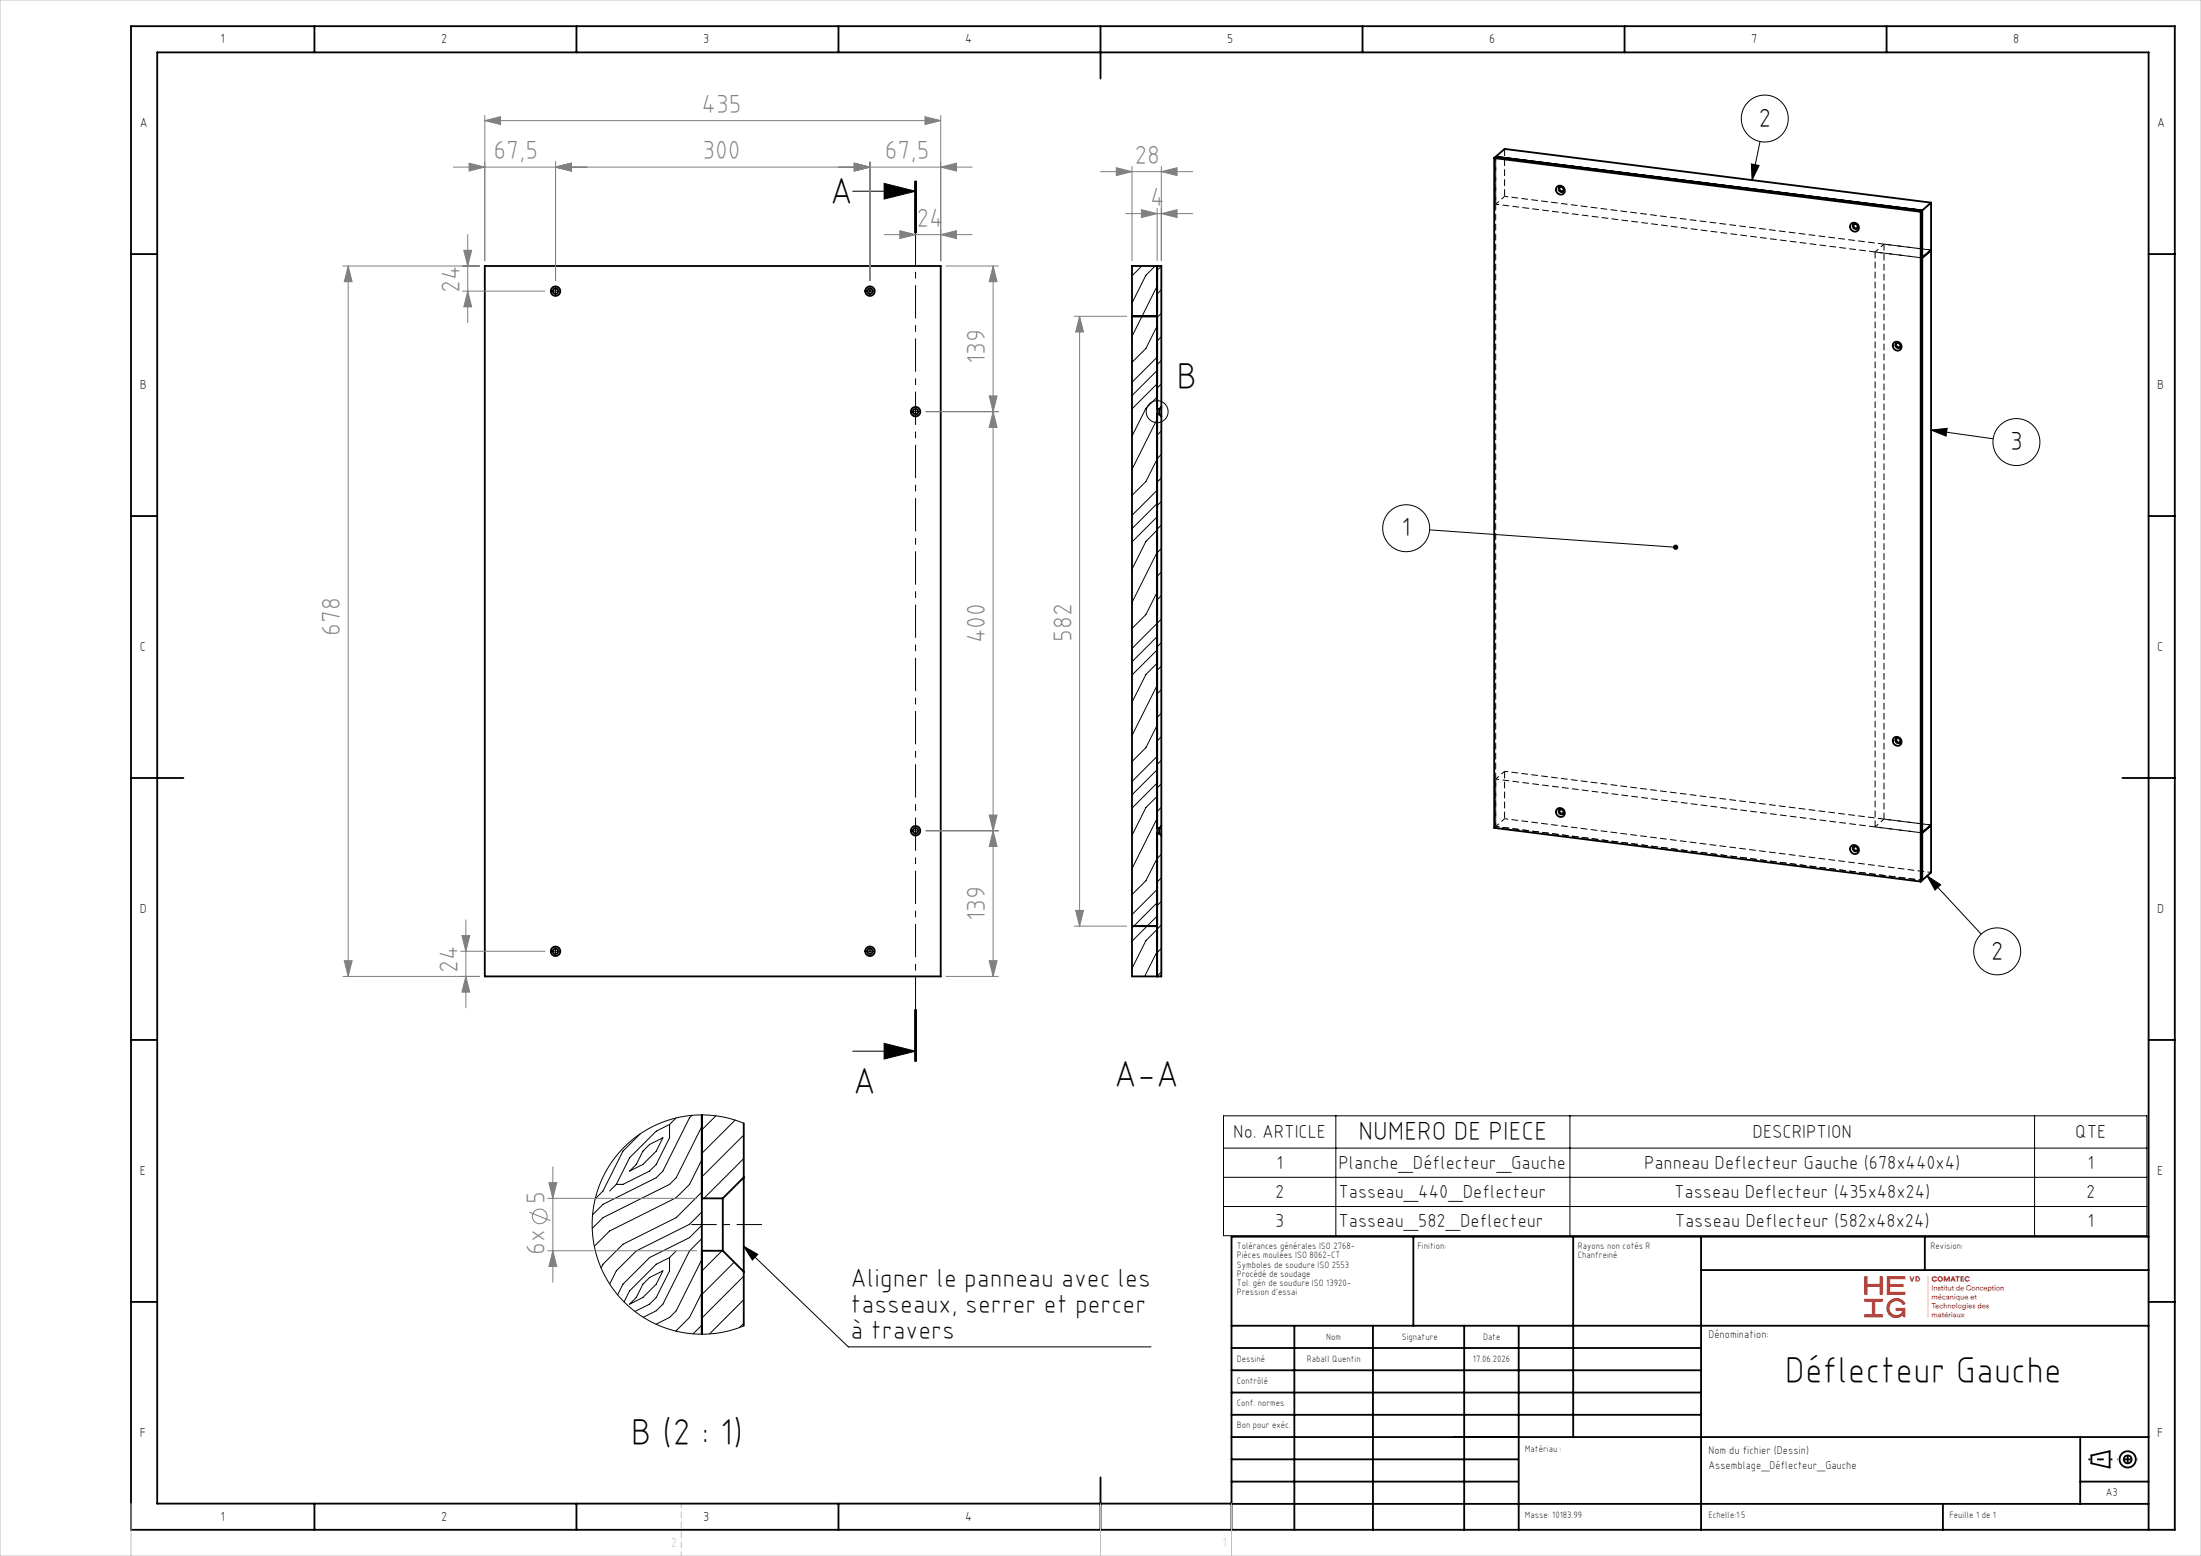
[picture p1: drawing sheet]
<svg xmlns="http://www.w3.org/2000/svg" width="420mm" height="297mm" viewBox="0 0 420 297" stroke-linecap="round" stroke-linejoin="round" font-family="sans-serif">
<g fill="none" stroke="#000" stroke-width=".35">
<path d="M25 5h390v287h-390zM60 5v5M110 5v5M160 5v5M210 5v10M260 5v5M310 5v5M360 5v5M285.1 30.2l2-1.8 81.4 10.3M285.1 30.2l81.4 10.2M285.1 30.2v127.8l81.4 10.3M285.4 29.9l81.4 10.3v127.8"/>
<path d="M297.2 35.6a.86 .86 0 0 1 1.3 .4 .86 .86 0 0 1-.8 1.1 .92 .92 0 0 1-.5-1.5zM297.6 35.7a.52 .52 0 0 0 .1 .6 .52 .52 0 0 0 .6 .2M368.5 38.7v127.8l-2 1.8M368.5 38.7l-2 1.7M25 48.5h5M92.5 50.8h87v135.6h-87zM220.8 50.8v135.6M353.3 42.7a.86 .86 0 0 1 1.3 .3 .86 .86 0 0 1-.7 1.2 .92 .92 0 0 1-.6-1.5zM353.8 42.8a.52 .52 0 0 0 0 .6 .52 .52 0 0 0 .6 .1M366.5 40.4v127.9M368.5 47.7l-1.7 1.5M410 48.5h5"/>
<path d="M216 60.4h4.8M220.8 79.1h.4M220.8 78.1h.4M221.2 78.1v1M221.2 79.1l.4 .4M221.6 77.7v1.8M221.6 77.7v-26.9h-5.6v135.6h5.6v-26.9M221.6 77.7l-.4 .4M221.6 79.5v78.2M361.4 65.4a.86 .86 0 0 1 1.4 .4 .86 .86 0 0 1-.8 1.1 .92 .92 0 0 1-.6-1.5zM361.9 65.5a.52 .52 0 0 0 .1 .6 .52 .52 0 0 0 .6 .2M25 98.5h5"/>
<path d="M410 98.5h5M25 148.5h10M220.8 158.1h.4M220.8 159.1h.4M221.2 158.1v1M221.2 159.1l.4 .4M221.6 157.7v1.8M221.6 157.7l-.4 .4M297.2 154.4a.86 .86 0 0 1 1.3 .4 .86 .86 0 0 1-.8 1.1 .92 .92 0 0 1-.5-1.5zM297.6 154.5a.52 .52 0 0 0 .1 .6 .52 .52 0 0 0 .6 .2M361.4 140.8a.86 .86 0 0 1 1.4 .4 .86 .86 0 0 1-.8 1.1 .92 .92 0 0 1-.6-1.5zM361.9 140.9a.52 .52 0 0 0 .1 .6 .52 .52 0 0 0 .6 .2"/>
<path d="M368.5 157.5l-1.7 1.5M405 148.5h10M216 176.8h4.8M353.3 161.5a.86 .86 0 0 1 1.3 .3 .86 .86 0 0 1-.7 1.2 .92 .92 0 0 1-.6-1.5zM353.8 161.6a.52 .52 0 0 0 0 .6 .52 .52 0 0 0 .6 .1M25 198.5h5M410 198.5h5M133.9 212.8v41.9M141.9 214.4v10.3M133.9 238.7h4M133.9 228.7h4M137.9 228.7v10"/>
<path d="M137.9 238.7l4 4M141.9 224.7v18M141.9 224.7l-4 4M269.7 236.1v17M300.2 236.1v38.2M324.6 236.1v55.9M367.3 236.1v6.3M410 236.1h-175v55.9M25 248.5h5M141.9 242.7v10.4M235 253.1h175M235 257.3h89.6"/>
<path d="M247 253.1v38.9M262 253.1v38.9M279.4 253.1v38.9M289.8 253.1v38.9M324.6 242.4h85.4M410 248.5h5M235 270.1h89.6M235 265.8h89.6M235 261.6h89.6M235 278.6h54.6M235 274.3h175M397 274.3v12.8"/>
<path d="M399.1 277.8l3.5-.8v3.1l-3.5-.8zM60 287v5M110 287v5M160 287v5M210 282v10M235 287.1h175M235 287h-205v-277h380v282M235 282.8h54.6M370.8 287.1v4.9M397 282.8h13"/>
<circle cx="297.9" cy="36.2" r=".47"/>
<circle cx="106" cy="55.6" r=".9"/>
<circle cx="106" cy="55.6" r=".5"/>
<circle cx="166" cy="55.6" r=".5"/>
<circle cx="166" cy="55.6" r=".9"/>
<circle cx="354" cy="43.3" r=".47"/>
<circle cx="174.7" cy="78.6" r=".5"/>
<circle cx="174.7" cy="78.6" r=".9"/>
<circle cx="362.2" cy="66" r=".47"/>
<circle cx="174.7" cy="158.6" r=".9"/>
<circle cx="174.7" cy="158.6" r=".5"/>
<circle cx="297.9" cy="155" r=".47"/>
<circle cx="362.2" cy="141.4" r=".47"/>
<circle cx="354" cy="162.1" r=".47"/>
<circle cx="106" cy="181.6" r=".9"/>
<circle cx="106" cy="181.6" r=".5"/>
<circle cx="166" cy="181.6" r=".5"/>
<circle cx="166" cy="181.6" r=".9"/>
<circle cx="406" cy="278.6" r=".75"/>
<circle cx="406" cy="278.6" r="1.55"/>
</g>
<path d="M285.4 29.9v9.1M287.1 28.4v9.1M366.8 49.2l-9-1.1M368.5 47.7l-9-1.1M285.4 148.7v9.1M287.1 147.2v9.1M357.8 157.8l9 1.2M359.5 156.3l9 1.2" fill="none" stroke="#000" stroke-width=".19" stroke-dasharray="1.3 .6" stroke-dashoffset="-.1" stroke-linecap="butt"/>
<path d="M357.8 48.1v109.7M359.5 46.6v109.7" fill="none" stroke="#000" stroke-width=".19" stroke-dasharray="1.3 .6" stroke-dashoffset=".1" stroke-linecap="butt"/>
<path d="M285.4 39l1.7-1.5M285.4 29.9v127.9M357.8 48.1l1.7-1.5M285.4 148.7l1.7-1.5M285.4 157.8l1.7-1.5M357.8 157.8l1.7-1.5" fill="none" stroke="#000" stroke-width=".19" stroke-dasharray="1.3 .6" stroke-dashoffset=".5" stroke-linecap="butt"/>
<path d="M285.4 39l81.4 10.2M287.1 37.5l81.4 10.2M298.5 36.1a.5 .5 0 0 0-.3-.5 .5 .5 0 0 0-.6 .1M354.6 43.2a.5 .5 0 0 0-.3-.5 .5 .5 0 0 0-.5 .1M362.8 65.9a.5 .5 0 0 0-.3-.5 .5 .5 0 0 0-.6 .1M285.4 157.8l81.4 10.2M287.1 156.3l81.4 10.2M298.5 154.9a.5 .5 0 0 0-.3-.5 .5 .5 0 0 0-.6 .1M362.8 141.3a.5 .5 0 0 0-.3-.5 .5 .5 0 0 0-.6 .1M366.8 159l-81.4-10.3M368.5 157.5l-81.4-10.3M354.6 162a.5 .5 0 0 0-.3-.5 .5 .5 0 0 0-.5 .1" fill="none" stroke="#000" stroke-width=".19" stroke-dasharray="1.3 .6" stroke-dashoffset=".6" stroke-linecap="butt"/>
<g fill="none" stroke="#000" stroke-width=".19" stroke-dasharray="1.3 .6" stroke-linecap="butt">
<path d="M297.7 35.7l-.1 .1M298.2 36.5l.2-.1M298.3 36.5l.2-.4M353.8 42.7l-.1 .2M354.4 43.6l.1-.1M354.4 43.5l.2-.3M362 65.4l-.2 .2M362.5 66.3l.1-.1M362.6 66.3l.2-.4M285.1 158l.3-.2M297.7 154.5l-.1 .1M298.2 155.3l.2-.1"/>
<path d="M298.3 155.3l.2-.4M362 140.9l-.2 .1M362.5 141.7l.1-.1M362.6 141.7l.2-.4M353.8 161.5l-.1 .2M354.4 162.4l.1-.1M354.4 162.3l.2-.3"/>
</g>
<g fill="none" stroke="#000" stroke-width=".19">
<path d="M162.7 36.5h12M168.7 35l6 1.5-6 1.5zM174.5 34.5v10M174.7 34.5v10M174.9 34.5v10M334.2 31.3l1.5 .3-1.4 2.8zM335.9 27l-1.6 7.4M105.5 55.6h1M106 55.1v1M165.5 55.6h1M166 55.1v1M217.9 50.8l-1.9 1.9"/>
<path d="M220.4 50.8l-1.7 1.7-2.7 5.4M220.8 54.6l-4.8 9.6M221.6 50.8l-.8 .8M221.6 55.3l-.8 .8M221.6 59.8l-.8 .8M174.2 78.6h1M174.7 78.1v1M220.8 70.7l-4.8 4.8M220.8 75.8l-2.1 2.1-2.7 5.4M220.8 68.2l-4.8 4.8M220.8 62.2l-2.1 4.3-2.7 2.7M220.8 73.3l-4.8 4.8"/>
<path d="M221.6 64.3l-.8 .8M221.6 68.8l-.8 .8M221.6 73.3l-.8 .8M220.8 96.1l-4.8 4.8M220.8 93.6l-4.8 4.8M220.8 87.6l-2.1 4.3-2.7 2.7M220.8 98.7l-4.8 4.8M220.8 80l-4.8 9.6M221.6 82.3l-.8 .8M221.6 86.7l-.8 .8M221.6 91.2l-.8 .8M221.6 95.7l-.8 .8"/>
<path d="M368.5 82.1l3.1-.3-.2 1.4zM368.5 82.1l11.8 1.7M220.8 101.2l-2.1 2.1-2.7 5.4M220.8 113l-2.1 4.3-2.7 2.7M220.8 105.4l-4.8 9.6M221.6 100.2l-.8 .8M221.6 104.7l-.8 .8M221.6 109.2l-.8 .8M221.6 113.7l-.8 .8M221.6 118.2l-5.6 5.6M272.8 101.1l47 3.4M220.8 121.5l-4.8 4.8"/>
<path d="M220.8 126.6l-2.1 2.1-2.7 5.4M220.8 138.4l-2.1 4.3-2.7 2.7M220.8 124.1l-4.8 4.8M220.8 130.8l-4.8 9.6M221.6 122.7l-.8 .8M221.6 127.2l-.8 .8M221.6 131.6l-.8 .8M221.6 136.1l-.8 .8M174.2 158.6h1M174.7 158.1v1M220.8 146.9l-4.8 4.8M220.8 152l-2.1 2.1-2.7 5.4"/>
<path d="M220.8 144.4l-4.8 4.8M220.8 149.5l-4.8 4.8M220.8 156.2l-4.8 9.6M221.1 159.1l-.3 .3M221.6 140.6l-.8 .8M221.6 145.1l-.8 .8M221.6 149.6l-.8 .8M221.6 154.1l-.8 .8M220.8 172.3l-4.8 4.8M220.8 174.9l-4.8 4.8M220.8 169.8l-4.8 4.8M220.8 163.8l-2.1 4.3-2.7 2.7"/>
<path d="M221.6 163.1l-.8 .8M221.6 167.6l-.8 .8M221.6 172.1l-.8 .8M221.6 176.5l-2.9 3-2.7 5.4M367.7 167.2l2.6 1.7-1.1 1zM367.7 167.2l10.4 11.1M105.5 181.6h1M106 181.1v1M165.5 181.6h1M166 181.1v1M168.7 199.1l6 1.5-6 1.5zM174.5 192.6v10"/>
<path d="M174.7 192.6v10M174.9 192.6v10zM220.8 181.6l-2.4 4.8M221.6 181l-.8 .8M221.6 185.5l-.8 .8M122.2 216.4l-3.3 3.3-3.8 7.6-1.5 1.5M124 218.4l2.5-1.2-1.3 2.5-2.5 2.6-2.6 1.2 1.3-1.2 1.3-2.6zM127.8 214.6v2.6l-2.6 5.1-1.2 1.2-5.1 2.6h-1.3M127.8 214.6l-2.6 1.3-5.1 5.1-2.5 5.1M129 213.4l-1.2 1.2M132 212.9l-.4 .5-5.1 10.1-1.3 1.3-10.1 5.1-2 2M133.9 215l-4.9 9.8-1.2 1.3-12.7 6.3-2.1 2.1"/>
<path d="M136.6 213l-2.7 2.7M140.3 213.8l-6.4 6.4M141.9 214.4l-2.4-.8-2.5-.6-2.6-.2-2.5 .1-2.5 .4-2.5 .7-2.4 1-2.2 1.3-2 1.5-1.8 1.8-1.7 2.1-1.3 2.2-1.1 2.3-.8 2.5-.5 2.5-.1 2.6 .2 2.6 .4 2.5 .8 2.5 1.1 2.3 1.4 2.1 1.6 2 1.8 1.8 2 1.6 2.3 1.3 2.3 .9 2.4 .8 2.6 .4 2.5 .1 2.5-.3 2.6-.5 2.4-.8M141.9 216.6l-8 8M162.7 200.6h12M233.5 213h176.2v22.9h-176.2zM233.5 219.1h176.2M254.9 213v22.9M299.6 213v22.9M388.2 213v22.9M117.6 226.1l-1.3 1.2M129 238.8l-1.2 1.2"/>
<path d="M133.9 221.4l-2.3 4.7-2.6 2.5-12.7 6.4-2.9 2.9M133.9 233.9l-2.3 2.3-7.6 3.8-5.1 5.1-1 2M133.9 227.5l-4.9 4.9-10.1 5.1-3.8 3.8-.4 .7M133.9 236.4l-2.3 2.4-5.1 10.1-1.3 1.3-2.4 1.2M133.9 231.3l-2.3 2.4-10.2 5.1-3.8 3.8-1.3 2.5M137.8 238.7l-3.9 3.9M141.9 237.9l2.7 1.5-1 1.1zM141.9 221.1l-7.6 7.6M141.9 237.9l20 19.2h57.7M233.5 224.7h176.2M233.5 230.3h176.2M124 243.8l2.5-1.2-1.3 2.5-2.5 2.6-2.6 1.2 1.3-1.2 1.3-2.6z"/>
<path d="M127.8 240v2.6l-2.6 5.1-1.2 1.2-2.8 1.4M127.8 240l-2.6 1.3-5.1 5.1-1 2.1M133.9 246.8l-2.3 4.7-2.7 2.6M133.9 240.4l-4.9 9.8-1.2 1.3-2.6 1.3M133.9 252.9l-1.6 1.7M140.1 240.9l-6.2 6.2M141.9 243.6l-8 8M141.9 248.1l-6.5 6.5M141.9 252.6l-.8 .8"/>
<circle cx="336.8" cy="22.6" r="4.5"/>
<circle cx="220.8" cy="78.6" r="2.09"/>
<circle cx="384.8" cy="84.4" r="4.5"/>
<circle cx="268.3" cy="100.8" r="4.5"/>
<circle cx="381.1" cy="181.6" r="4.5"/>
</g>
<g fill="none" stroke="#808080" stroke-width=".19">
<path d="M86.5 31.9h99M89.5 31.1l3 .8-3 .7zM92.5 23l3-.7v1.5zM92.5 22v27.8M92.5 23h87M106 31.9l3-.8v1.5zM106 30.9v22.7M163 31.1l3 .8-3 .7zM166 30.9v22.7M176.5 22.3l3 .7-3 .8zM179.5 31.9l3-.8v1.5zM179.5 22v27.8"/>
<path d="M210 32.8h17.6M213 32l3 .8-3 .7zM216 31.8v18M220.8 39.8v10M221.6 32.8l3-.8v1.5zM221.6 31.8v18M65.4 50.8h26.1M66.4 50.8l.8 3h-1.5zM66.4 50.8v135.6M88.3 55.6h15.7M88.5 47.8h1.5l-.7 3zM89.3 55.6l.7 3h-1.5z"/>
<path d="M89.3 44.8v16.8M168.7 44.8h16.8M171.7 44l3 .8-3 .7zM179.5 44.8l3-.8v1.5zM180.5 50.8h10M189.5 50.8l.8 3h-1.5zM189.5 50.8v135.6M214.8 40.8h12.8M217.8 40l3 .8-3 .7zM221.6 40.8l3-.8v1.5zM176.7 78.6h13.8M188.8 75.6h1.5l-.8 3z"/>
<path d="M189.5 78.6l.8 3h-1.5zM205 60.4h10M206 60.4l.8 3h-1.5zM206 60.4v116.4M176.7 158.6h13.8M188.8 155.6h1.5l-.8 3zM189.5 158.6l.8 3h-1.5zM88.1 178.6h1.5l-.7 3zM88.9 175.6v16.8M205 176.8h10M205.3 173.8h1.5l-.8 3zM65.4 186.4h26.1"/>
<path d="M65.7 183.4h1.5l-.8 3zM87.9 181.6h16.1M88.9 186.4l.7 3h-1.5zM180.5 186.4h10M188.8 183.4h1.5l-.8 3zM101 231.4l4 1.6M104.5 228.7h28.4M104.5 238.7h28.4M104.7 225.7h1.5l-.7 3zM105.5 238.7l.7 3h-1.5zM105.5 222.7v22"/>
<circle cx="103" cy="232.2" r="1.4"/>
</g>
<path d="M131.9 233.7h13.5" fill="none" stroke="#000" stroke-width=".19" stroke-dasharray="30.5 1.3 1.3 1.3" stroke-dashoffset="25.6" stroke-linecap="butt"/>
<g fill="none" stroke="#000" stroke-width=".19" stroke-dasharray="30.5 1.3 1.3 1.3" stroke-linecap="butt">
<path d="M105.5 55.6h-.5M106 55.1v-.5M106 56.1v.5M106.5 55.6h.5M165.5 55.6h-.5M166 55.1v-.5M166 56.1v.5M166.5 55.6h.5M174.2 78.6h-.5M174.7 78.1v-.5M174.7 79.1v.5M175.2 78.6h.5"/>
<path d="M174.2 158.6h-.5M174.7 158.1v-.5M174.7 159.1v.5M175.2 158.6h.5M105.5 181.6h-.5M106 181.1v-.5M106 182.1v.5M106.5 181.6h.5M165.5 181.6h-.5M166 181.1v-.5M166 182.1v.5M166.5 181.6h.5"/>
</g>
<path d="M174.7 34.5v168.1" fill="none" stroke="#000" stroke-width=".19" stroke-dasharray="6.3 1.3 1.3 1.3" stroke-dashoffset=".4" stroke-linecap="butt"/>
<path d="M398.5 278.6h4.6" fill="none" stroke="#000" stroke-width=".35" stroke-dasharray="30.5 1.3 1.3 1.3" stroke-dashoffset="30.1" stroke-linecap="butt"/>
<path d="M406 276.6v3.8" fill="none" stroke="#000" stroke-width=".35" stroke-dasharray="30.5 1.3 1.3 1.3" stroke-dashoffset="30.5" stroke-linecap="butt"/>
<path d="M408 278.6h-4" fill="none" stroke="#000" stroke-width=".35" stroke-dasharray="30.5 1.3 1.3 1.3" stroke-dashoffset="30.4" stroke-linecap="butt"/>
<path d="M130 287v10" fill="none" stroke="#c0c0c0" stroke-width=".19" stroke-dasharray="1.3 .6" stroke-dashoffset=".4" stroke-linecap="butt"/>
<path d="M0 0h420v297h-420zM25 287v10M210 287v10M235 287v10" fill="none" stroke="#c0c0c0" stroke-width=".19"/>
<path d="M168.7 35l6 1.5-6 1.5zM168.7 199.1l6 1.5-6 1.5zM334.2 31.3l1.5 .3-1.4 2.8zM368.5 82.1l3.1-.3-.2 1.4zM367.7 167.2l2.6 1.7-1.1 1zM319.4 104.1a.5 .5 0 0 0 .1 .8 .5 .5 0 0 0 .8-.4h-.5h.5a.5 .5 0 0 0-.3-.5 .5 .5 0 0 0-.6 .1zM141.9 237.9l2.7 1.5-1 1.1z" fill="#000"/>
<g fill="#808080">
<path d="M176.5 22.3l3 .7-3 .8zM92.5 23l3-.7v1.5z"/>
<path d="M106 31.9l3-.8v1.5zM163 31.1l3 .8-3 .7zM89.5 31.1l3 .8-3 .7zM106 31.9l3-.8v1.5zM163 31.1l3 .8-3 .7zM179.5 31.9l3-.8v1.5zM217.8 40l3 .8-3 .7zM221.6 40.8l3-.8v1.5zM213 32l3 .8-3 .7zM221.6 32.8l3-.8v1.5z"/>
<path d="M189.5 50.8l.8 3h-1.5zM188.8 75.6h1.5l-.8 3zM88.5 47.8h1.5l-.7 3zM89.3 55.6l.7 3h-1.5zM189.5 78.6l.8 3h-1.5zM188.8 155.6h1.5l-.8 3zM189.5 158.6l.8 3h-1.5zM188.8 183.4h1.5l-.8 3zM66.4 50.8l.8 3h-1.5zM65.7 183.4h1.5l-.8 3zM88.1 178.6h1.5l-.7 3zM88.9 186.4l.7 3h-1.5zM206 60.4l.8 3h-1.5zM205.3 173.8h1.5l-.8 3zM104.7 225.7h1.5l-.7 3zM105.5 238.7l.7 3h-1.5z"/>
<path d="M171.7 44l3 .8-3 .7zM179.5 44.8l3-.8v1.5z"/>
</g>
<g font-size="7.1">
<text x="158.4" y="39">A</text>
<text x="224.5" y="74.2">B</text>
<text x="162.7" y="208.7">A</text>
<text x="212.6" y="207.4">A-A</text>
<text x="340.6" y="264">Déflecteur Gauche</text>
<text x="120.4" y="275.8">B (2 : 1)</text>
</g>
<g font-size="5" fill="#808080">
<text x="133.8" y="21.5">435</text>
<text x="94.2" y="30.4">67,5</text>
<text x="134" y="30.4">300</text>
<text x="168.8" y="30.4">67,5</text>
<text x="216.5" y="31.3">28</text>
<text x="219.5" y="39.3">4</text>
<text x="174.9" y="43.3">24</text>
<text x="87.8" y="55.8" transform="rotate(-90 87.8 55.8)">24</text>
<text x="188" y="69.5" transform="rotate(-90 188 69.5)">139</text>
<text x="64.9" y="121.4" transform="rotate(-90 64.9 121.4)">678</text>
<text x="188" y="122.8" transform="rotate(-90 188 122.8)">400</text>
<text x="204.5" y="122.5" transform="rotate(-90 204.5 122.5)">582</text>
<text x="188" y="175.8" transform="rotate(-90 188 175.8)">139</text>
<text x="87.4" y="185.7" transform="rotate(-90 87.4 185.7)">24</text>
<text x="104" y="229.9" transform="rotate(-90 104 229.9)">5</text>
<text x="104" y="239.5" transform="rotate(-90 104 239.5)">6x</text>
</g>
<g font-size="5">
<text x="335.5" y="24.2">2</text>
<text x="383.6" y="86">3</text>
<text x="267.5" y="102.4">1</text>
<text x="379.9" y="183.2">2</text>
<text x="259.2" y="217.5">NUMERO DE PIECE</text>
<text x="162.3" y="245.6">Aligner le panneau avec les</text>
<text x="162.3" y="250.6">tasseaux, serrer et percer</text>
<text x="162.3" y="255.6">à travers</text>
</g>
<g font-size="3.6">
<text x="235.3" y="217.3">No. ARTICLE</text>
<text x="334.4" y="217.3">DESCRIPTION</text>
<text x="396" y="217.3">QTE</text>
<text x="243.6" y="223.1">1</text>
<text x="255.4" y="223.1">Planche_Déflecteur_Gauche</text>
<text x="313.7" y="223.1">Panneau Deflecteur Gauche (678x440x4)</text>
<text x="398.3" y="223.1">1</text>
<text x="243.3" y="228.7">2</text>
<text x="255.4" y="228.7">Tasseau_440_Deflecteur</text>
<text x="319.4" y="228.7">Tasseau Deflecteur (435x48x24)</text>
<text x="398.1" y="228.7">2</text>
<text x="243.3" y="234.3">3</text>
<text x="255.4" y="234.3">Tasseau_582_Deflecteur</text>
<text x="319.6" y="234.3">Tasseau Deflecteur (582x48x24)</text>
<text x="398.3" y="234.3">1</text>
</g>
<g font-size="2.5">
<text x="42.1" y="8.2">1</text>
<text x="84.2" y="8.2">2</text>
<text x="134.2" y="8.2">3</text>
<text x="184.2" y="8.2">4</text>
<text x="234.2" y="8.2">5</text>
<text x="284.2" y="8.2">6</text>
<text x="334.2" y="8.2">7</text>
<text x="384.2" y="8.2">8</text>
<text x="26.7" y="24.2">A</text>
<text x="411.7" y="24.2">A</text>
<text x="26.7" y="74.2">B</text>
<text x="411.7" y="74.2">B</text>
<text x="26.7" y="124.2">C</text>
<text x="411.7" y="124.2">C</text>
<text x="26.7" y="174.2">D</text>
<text x="411.7" y="174.2">D</text>
<text x="26.7" y="224.2">E</text>
<text x="411.7" y="224.2">E</text>
<text x="26.7" y="274.2">F</text>
<text x="411.7" y="274.2">F</text>
<text x="42.1" y="290.2">1</text>
<text x="84.2" y="290.2">2</text>
<text x="134.2" y="290.2">3</text>
<text x="184.2" y="290.2">4</text>
</g>
<text font-size="2.5" fill="#e1251b" x="355.8" y="251.5">⟫</text>
<text font-size="2.5" fill="#c0c0c0" x="128" y="295.3">2</text>
<g font-size="2.1">
<text x="326" y="255.5">Dénomination:</text>
<text x="326" y="277.5">Nom du fichier (Dessin)</text>
<text x="326" y="280.5">Assemblage_Déflecteur_Gauche</text>
<text x="401.9" y="285.5">A3</text>
</g>
<g font-size="1.8">
<text x="236" y="238.4">Tolérances générales ISO 2768-</text>
<text x="270.5" y="238.4">Finition:</text>
<text x="301.1" y="238.4">Rayons non cotés R</text>
<text x="368.4" y="238.4">Revision:</text>
<text x="236" y="240.2">Pièces moulées ISO 8062-CT</text>
<text x="236" y="242">Symboles de soudure ISO 2553</text>
<text x="236" y="243.7">Procédé de soudage</text>
<text x="236" y="245.5">Tol. gén de soudure ISO 13920-</text>
<text x="301.1" y="240.2">Chanfreiné</text>
<text x="236" y="247.3">Pression d'essai</text>
<text x="253.1" y="255.7">Nom</text>
<text x="267.5" y="255.7">Signature</text>
<text x="283" y="255.7">Date</text>
<text x="236" y="260">Dessiné</text>
<text x="249.4" y="260">Raball Quentin</text>
<text x="281.1" y="260">17.06.2026</text>
<text x="236" y="264.1">Contrôlé</text>
<text x="236" y="268.3">Conf. normes</text>
<text x="236" y="272.5">Bon pour exéc.</text>
<text x="291" y="277.2">Matériau :</text>
<text x="291" y="289.8">Masse: 10183.99</text>
<text x="326" y="289.8">Echelle:1:5</text>
<text x="372" y="289.8">Feuille 1 de 1</text>
</g>
</svg>
